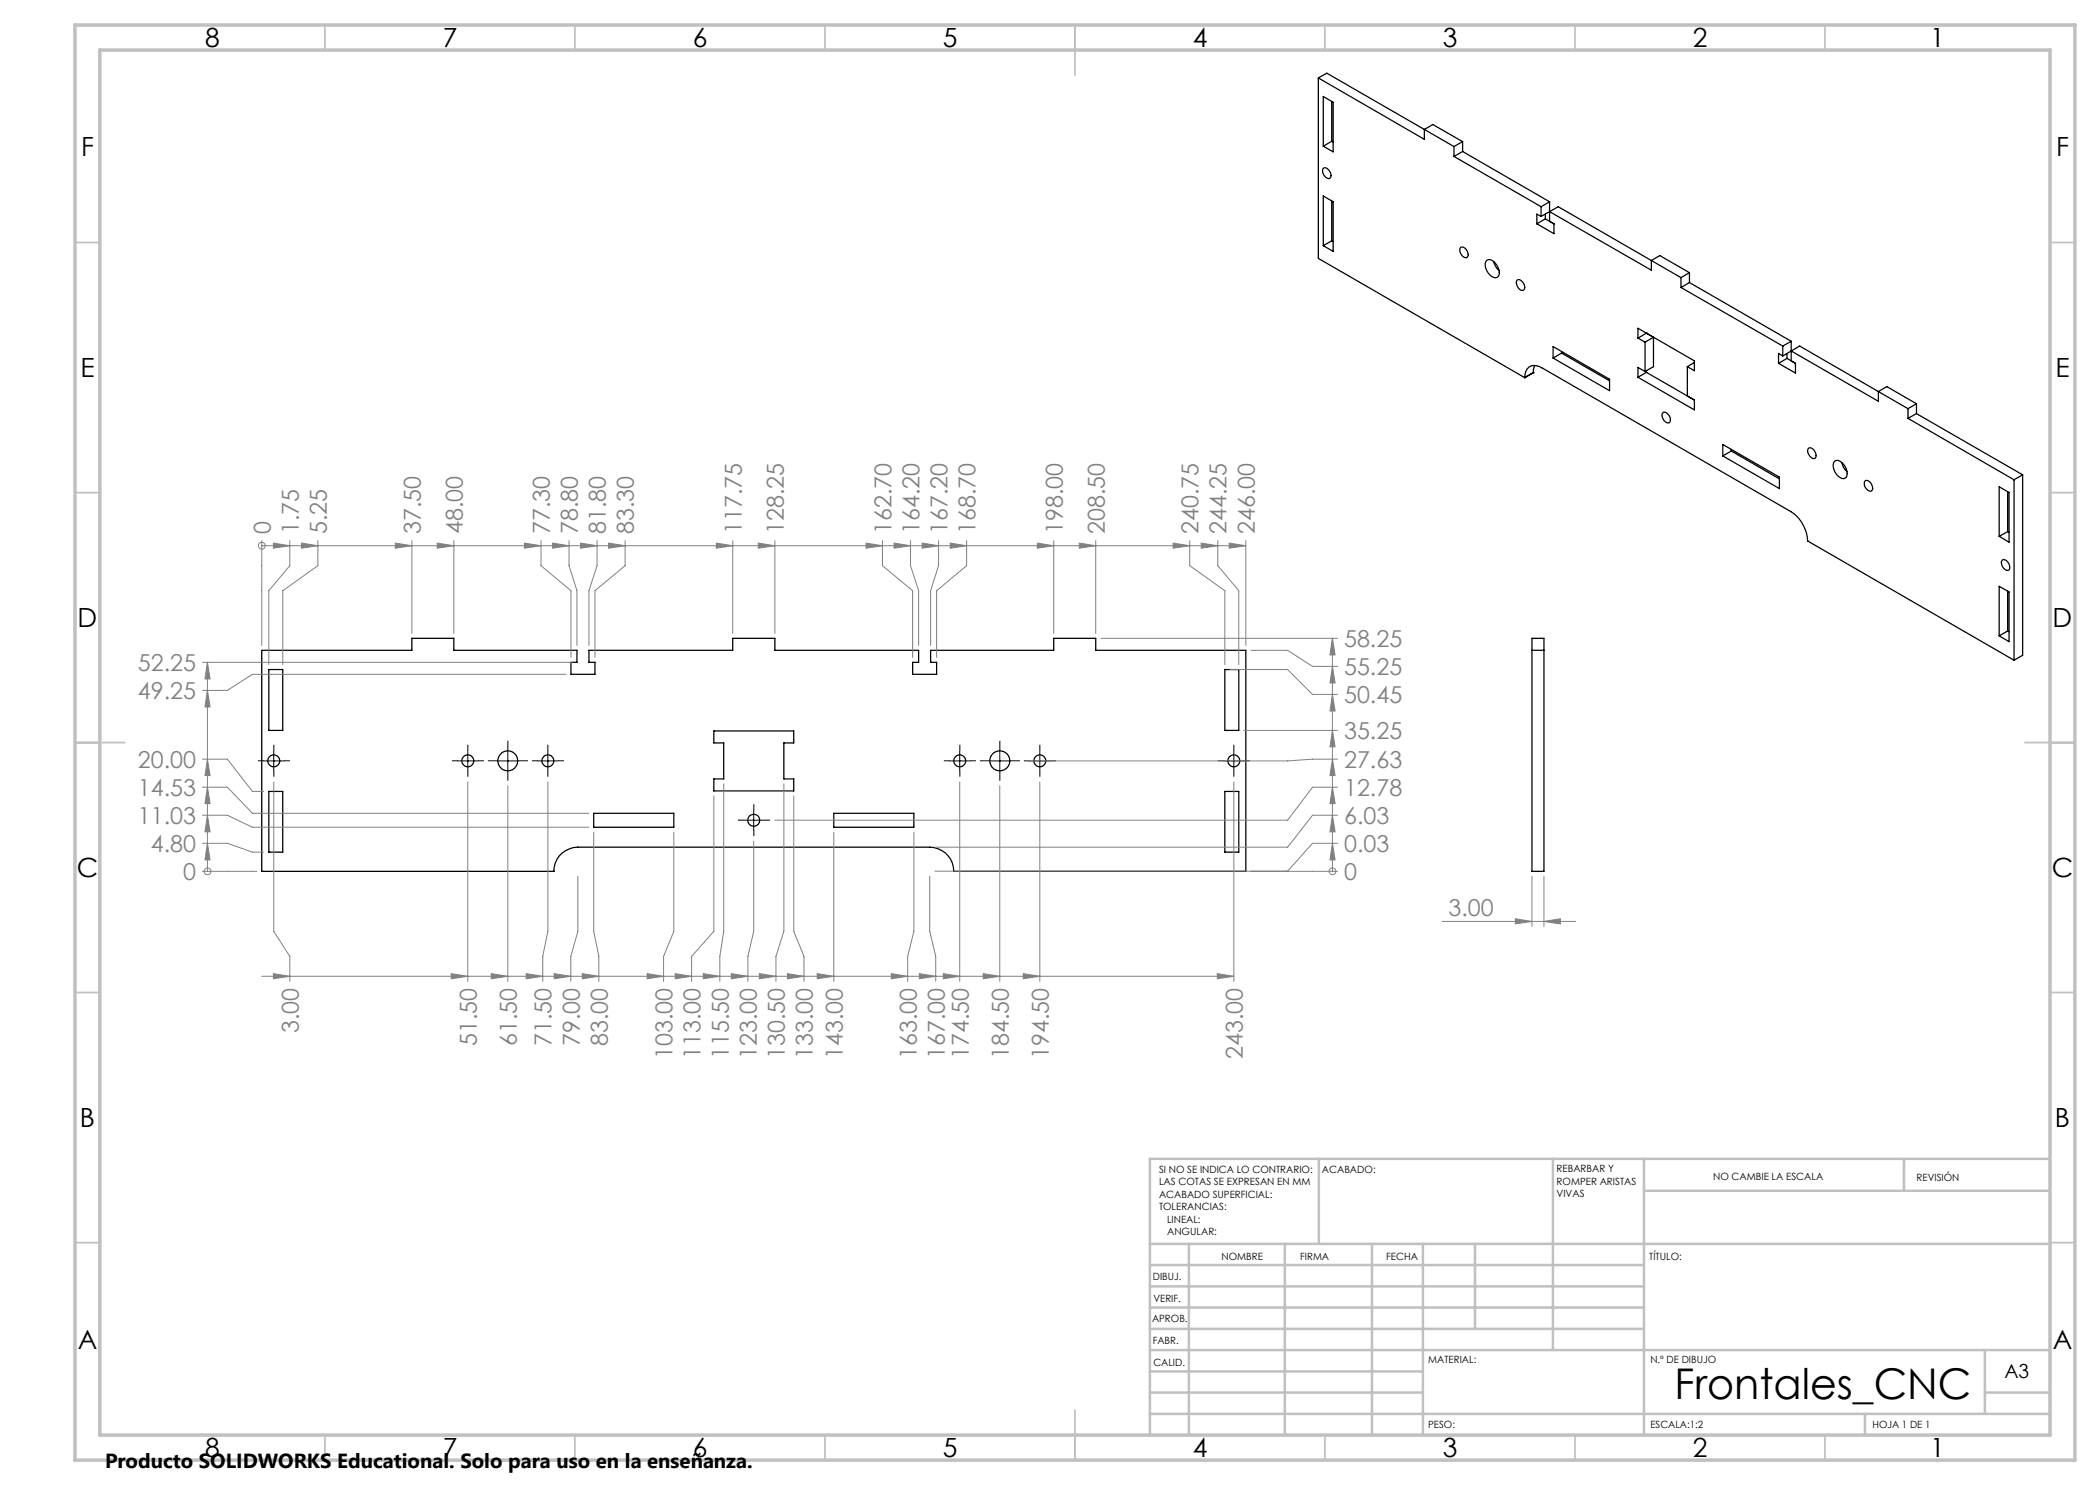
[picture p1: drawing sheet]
<svg xmlns="http://www.w3.org/2000/svg" width="420mm" height="297mm" viewBox="0 0 420 297" stroke-linecap="round" stroke-linejoin="round" font-family="sans-serif">
<g fill="none" stroke="#000" stroke-width=".25">
<path d="M263.7 15.6v36.1l41.2 23.8M263.7 15.6l21.2 12.3v-2l1.7-1 5.9 3.4M263.7 15.6l1.7-1 25.4 14.7M264.7 19.3l1.9 1.2v9.9l-1.9-1.2zM264.7 39.2l1.9 1.2v9.9l-1.9-1.2zM264.7 33.6a1.34 1.34 0 0 1 1.5 1.5 .5 .5 0 0 1-.7 .6 1.52 1.52 0 0 1-.8-2.1zM266.3 28.3l-1.6 .9M266.3 20.3v8M266.3 28.3l.3 .1M290.8 31.3l17.4 10M290.8 29.3v2M292.5 30.3l17.4 10.1"/>
<path d="M292.5 30.3l-1.7 1M292.5 28.3l-1.7 1M292.5 28.3v2M266.3 40.2v8M266.3 48.2l-1.6 .9M266.3 48.2l.3 .1M292.1 49.5a1.37 1.37 0 0 1 1.3 2 1.26 1.26 0 0 1-1.4-1.5zM297.4 52.1a1.56 1.56 0 0 1 2 1 1.75 1.75 0 0 1 0 2.4 1.89 1.89 0 0 1-2-1.4 1.86 1.86 0 0 1 0-2zM298.8 52.3a3.1 3.1 0 0 0 1 1.8M303.5 56a1.34 1.34 0 0 1 1.4 1.5 .51 .51 0 0 1-.7 .6 1.61 1.61 0 0 1-.7-2.1zM307.4 44.8l3.4 1.9v-1.9M308.2 41.3v2"/>
<path d="M308.2 43.3l-.8-.5v2M309.1 43.8l-1.7 1M309.1 43.8l1.7 1M309.1 42.8v1M309.9 40.4v3.9l.9 .5M309.9 42.3l20.4 11.7v-1.9l1.7-1 5.9 3.4M309.9 42.3l1.7-1 24.6 14.2M309.9 40.4l-1.7 .9M309.9 42.3l-1.7 1M336.2 57.5l20.4 11.7M336.2 55.5v2M337.9 56.5l20.3 11.8"/>
<path d="M337.9 56.5l-1.7 1M337.9 54.5l-1.7 1M337.9 54.5v2M304.9 75.5h.1M304.9 75.5a2.05 2.05 0 0 1 2.3-2.4l1.2 .5 49.7 28.7a7.6 7.6 0 0 1 3.4 5.9l41.3 23.8M306.6 74.5h.1M306.6 74.5l-1.7 1M307 73.1l-.4 1.4M310.6 69.3l11.3 6.5v2.3l-11.3-6.5zM312.3 70.6l-1.7 1M312.3 70.6l9.6 5.6M312.3 70.3v.3"/>
<path d="M327.6 75.5l11.3 6.5v-2M327.6 67.6v-2l11.3 6.6v2l-1.4-.9M327.6 67.6l1.4 .8M329 74.3l-1.4-.8v2M329 68.4v5.9M329.3 66.6h.1M329.3 74.5l-1.7 1M329.3 74.5l9.6 5.5M329.3 66.6l-1.7 1M329.3 66.6l1.4 .8M329.3 74.2v.3M330.7 67.4v5.9l-1.7 1"/>
<path d="M330.7 67.4l-1.7 1M337.5 73.3v5.9l1.4 .8M338.9 72.5l-1.4 .8M356.6 71.2l3.3-2 21.7 12.5M356.6 69.2v2M356.6 71.2l-.9-.5v2M357.4 71.7l1.7 1v1.9l-3.4-1.9M357.4 71.7l-1.7 1M357.4 70.7v1M358.2 70.2l17.5 10.1v-2l1.7-1 5.9 3.4M358.2 68.3v3.9M358.2 68.3l-1.6 .9"/>
<path d="M332.6 82.5a1.28 1.28 0 0 1 1.5 1.5l-.1 .3a.85 .85 0 0 1-.8 .2 .85 .85 0 0 1-.6-.7 1.04 1.04 0 0 1 0-1.3zM344.6 88.9l11.3 6.5v2.3l-11.3-6.5zM346.3 90.2l-1.7 1M346.3 90.2l9.6 5.6M346.3 89.9v.3M361.7 89.6a1.22 1.22 0 0 1 1.5 1.2 .64 .64 0 0 1-.4 .9 1.5 1.5 0 0 1-1.1-2.1zM366.9 92.2a1.59 1.59 0 0 1 2.1 1.1 1.8 1.8 0 0 1 0 2.3 2.07 2.07 0 0 1-2.3-1.8 1.54 1.54 0 0 1 .2-1.6zM368.3 92.5l.6 1.3 .5 .5M373 96.2a1.18 1.18 0 0 1 1.5 1.1 .65 .65 0 0 1-.4 .9 1.46 1.46 0 0 1-1.1-2zM381.6 83.7l21.2 12.3M381.6 81.7v2M383.3 82.7l21.2 12.3"/>
<path d="M383.3 82.7l-1.7 1M383.3 80.7l-1.7 1M383.3 80.7v2M399.8 97.4l2 1.1v9.9l-2-1.1zM401.5 98.4v7.9M402.8 96v36M404.5 95l-1.7 1M404.5 95v36.1l-1.7 .9M399.8 117.3l2 1.1v9.9l-2-1.1zM400.5 112a1.26 1.26 0 0 1 1.5 1.5l-.2 .5a1.37 1.37 0 0 1-1.3-2zM401.5 106.3l-1.7 1M401.5 118.2v8"/>
<path d="M401.5 106.3l.3 .2M53.8 133.9h2.8v12.2h-2.8zM245 133.9h2.8v12.2h-2.8zM306.4 127.7h2.4v46.6h-2.4zM306.4 130.1h2.4M401.5 126.2l-1.7 1M401.5 126.2l.3 .2M53.8 158.3h2.8v12.1h-2.8zM142.8 146.2h15.9v2.4h-1.9v7.2h1.9v2.4h-15.9v-2.4h1.9v-7.2h-1.9zM245 158.3h2.8v12.1h-2.8zM110.8 174.2a4.8 4.8 0 0 1 4.8-4.8h70.3a4.8 4.8 0 0 1 4.8 4.8M110.8 174.3h-58.4v-44.2h30v-2.4h8.4v2.4h24.6v2.4h-1.2v2.4h4.8v-2.4h-1.2v-2.4h28.7v-2.4h8.5v2.4h28.7v2.4h-1.2v2.4h4.8v-2.4h-1.2v-2.4h24.6v-2.4h8.4v2.4h30.1v44.2h-58.5"/>
<path d="M110.8 174.2v.1M118.7 162.7h16.1v2.7h-16.1zM166.8 162.7h16v2.7h-16zM190.7 174.2v.1"/>
<circle cx="54.8" cy="152.2" r="1.2"/>
<circle cx="93.6" cy="152.2" r="1.2"/>
<circle cx="101.5" cy="152.2" r="2"/>
<circle cx="109.6" cy="152.2" r="1.2"/>
<circle cx="191.9" cy="152.2" r="1.2"/>
<circle cx="200" cy="152.2" r="2.01"/>
<circle cx="208" cy="152.2" r="1.2"/>
<circle cx="246.8" cy="152.2" r="1.2"/>
<circle cx="150.7" cy="164.1" r="1.2"/>
</g>
<g fill="none" stroke="#808080" stroke-width=".2">
<path d="M52.4 109.1h.1M52.4 108.1v21M52.4 109.1h196.8M54.7 108.6l3.3 .5-3.3 .5zM58 108.1v5l-4.2 5v14.8M60.3 108.6l3.3 .5-3.3 .5zM63.6 108.1v5l-7 5v14.8M79.1 108.6l3.3 .5-3.3 .5zM82.4 108.1v18.6M87.5 108.6l3.3 .5-3.3 .5zM90.8 108.1v18.6M104.9 108.6l3.3 .5-3.3 .5z"/>
<path d="M108.2 108.1v5l6 5v13.4M110.5 108.6l3.3 .5-3.3 .5zM113.8 108.1v5l1.6 5v11M116.1 108.6l3.3 .5-3.3 .5zM119.4 108.1v5l-1.6 5v11M121.7 108.6l3.3 .5-3.3 .5zM125 108.1v5l-6 5v13.4M143.3 108.6l3.2 .5-3.2 .5zM146.5 108.1v18.6M151.7 108.6l3.3 .5-3.3 .5zM155 108.1v18.6M173.2 108.6l3.3 .5-3.3 .5z"/>
<path d="M176.5 108.1v5l6 5v13.4M178.8 108.6l3.3 .5-3.3 .5zM182.1 108.1v5l1.6 5v11M184.4 108.6l3.3 .5-3.3 .5zM187.7 108.1v5l-1.6 5v11M190 108.6l3.3 .5-3.3 .5zM193.3 108.1v5l-6 5v13.4M207.5 108.6l3.2 .5-3.2 .5zM210.7 108.1v18.6M215.9 108.6l3.2 .5-3.2 .5zM219.1 108.1v18.6M234.6 108.6l3.3 .5-3.3 .5z"/>
<path d="M237.9 108.1v5l7.1 5v14.8M240.2 108.6l3.4 .5-3.4 .5zM243.6 108.1v5l4.2 5v14.8M245.9 108.6l3.3 .5-3.3 .5zM249.2 108.1v21M40.5 132.5h73.9M41.5 138.1l.5 3.3h-1zM41.5 132.5l.5 3.3h-1zM41.5 132.5v41.8M113.2 134.9h-62.7l-5 3.2h-5M220.2 127.7h47.3M246 133.9h11.5l5 5h5"/>
<path d="M250.2 130.1h7.3l5 3.2h5M266.5 138.9l.5 3.3h-1zM266.5 133.3l.5 3.3h-1zM266.5 127.7l.5 3.3h-1zM266.5 127.7v46.6M40.5 157.4h5l5 5.3h67.3M40.5 151.8h5l5 6.5h2.2M41.5 157.4l.5 3.3h-1zM41.5 151.8l.5 3.3h-1zM54.8 156.4v29.9l3.2 5v5M93.6 156.4v39.9M101.6 157.2v39.1"/>
<path d="M109.6 156.4v29.9l-1.1 5v5M142.8 159.2v27.1l-4.5 5v5M144.7 156.8v29.5l-.7 5v5M156.8 156.8v29.5l-1.6 5v5M158.7 159.2v27.1l2.1 5v5M191.9 156.4v39.9M200 157.2v39.1M208 156.4v39.9M246.8 156.4v39.9M248.7 146.1h18.8M266.5 157.4l.5 3.3h-1zM266.5 151.8l.5 3.3h-1z"/>
<path d="M266.5 146.1l.5 3.3h-1zM267.5 157.4h-5l-5 6.6h-102.5M267.5 151.8h-5l-5 .4h-52.5M40.5 174.3h10.9M40.5 168.7h5l5 1.7h2.2M40.5 163.1h5l5 2.3h67.3M41.5 168.7l.5 3.3h-1zM41.5 163.1l.5 3.3h-1zM41.5 174.3h.1M115.6 175.3v11l-1.4 5v5M118.7 166.4v19.9l1.1 5v5M134.8 166.4v19.9l-2.1 5v5"/>
<path d="M150.7 168.2v18.1l-1.1 5v5M166.8 166.4v29.9M182.8 166.4v19.9l-1.3 5v5M185.9 175.3v11l1.2 5v5M187 174.2l80.5 .1M266.5 168.7l.5 3.3h-1zM266.5 163.1l.5 3.3h-1zM266.5 174.3h.1M267.5 168.7h-5l-5 5.5M267.5 163.1h-5l-5 6.3h-70.5M306.4 175.3v10M308.8 175.3v10"/>
<path d="M52.4 195.3h194.4M54.7 194.7l3.3 .6-3.3 .5zM90.2 194.7l3.4 .6-3.4 .5zM98.2 194.7l3.4 .6-3.4 .5zM105.2 194.7l3.3 .6-3.3 .5zM110.8 194.7l3.4 .6-3.4 .5zM116.5 194.7l3.3 .6-3.3 .5zM129.4 194.7l3.3 .6-3.3 .5zM135 194.7l3.3 .6-3.3 .5zM140.7 194.7l3.3 .6-3.3 .5zM146.3 194.7l3.3 .6-3.3 .5zM151.9 194.7l3.3 .6-3.3 .5z"/>
<path d="M157.5 194.7l3.3 .6-3.3 .5zM163.4 194.7l3.4 .6-3.4 .5zM178.3 194.7l3.2 .6-3.2 .5zM183.9 194.7l3.2 .6-3.2 .5zM188.7 194.7l3.2 .6-3.2 .5zM196.6 194.7l3.4 .6-3.4 .5zM204.6 194.7l3.4 .6-3.4 .5zM243.5 194.7l3.3 .6-3.3 .5zM288.4 184.3h26.7M303.1 183.8l3.3 .5-3.3 .5zM308.8 184.3l3.3-.5v1z"/>
<circle cx="52.3" cy="109.1" r=".68"/>
<circle cx="41.5" cy="174.3" r=".69"/>
<circle cx="266.5" cy="174.3" r=".68"/>
</g>
<g fill="none" stroke="#000" stroke-width=".2" stroke-dasharray="15.2 1.3 1.3 1.3" stroke-linecap="butt">
<path d="M52.8 152.2h-1.2M54.8 150.2v-1.2M54.8 154.2v1.2M56.8 152.2h1.2M91.6 152.2h-1.2M93.6 150.2v-1.2M93.6 154.2v1.2M95.6 152.2h1.2M99.6 152.2h-2M101.6 150.2v-2M101.6 154.2v2M103.6 152.2h2"/>
<path d="M107.6 152.2h-1.2M109.6 150.2v-1.2M109.6 154.2v1.2M111.6 152.2h1.2M190 152.2h-1.2M192 150.2v-1.2M192 154.2v1.2M194 152.2h1.2M198 152.2h-2M200 150.2v-2M200 154.2v2M202 152.2h2"/>
<path d="M206 152.2h-1.2M208 150.2v-1.2M208 154.2v1.2M210 152.2h1.2M244.8 152.2h-1.2M246.8 150.2v-1.2M246.8 154.2v1.2M248.8 152.2h1.2M148.8 164h-1.2M150.8 162v-1.2M150.8 166v1.2M152.8 164h1.2"/>
</g>
<g fill="none" stroke="#000" stroke-width=".2">
<path d="M52.7 152.2h4.1M54.8 150.2v4M91.5 152.2h4.1M93.6 150.2v4M99.6 152.2h3.9M101.6 150.2v4M107.6 152.2h3.9M109.6 150.2v4M190 152.2h4M191.9 150.2v4M197.9 152.2h4.1M200 150.2v4"/>
<path d="M206 152.2h4M208 150.2v4M244.8 152.2h3.9M246.8 150.2v4M148.8 164h4M150.7 162.1v3.9"/>
</g>
<g fill="none" stroke="#c0c0c0" stroke-width=".35">
<path d="M65 5v5M115 5v5M165 5v5M215 5v10M265 5v5M315 5v5M365 5v5M15 48.5h5M410 48.5h5M15 98.5h5M410 98.5h5M15 148.5h10"/>
<path d="M405 148.5h10M15 198.5h5M410 198.5h5M15 248.5h5M410 248.5h5M65 287v5M115 287v5M165 287v5M215 282v10M265 287v5M315 287v5M365 287v5"/>
</g>
<g fill="none" stroke="#c0c0c0" stroke-width=".5">
<path d="M263.8 231.8v17M310.6 231.8v38.2M328.8 231.8v55.2M328.8 238.2h81.2M380.8 231.8v6.4M410 231.8h-180v55.2M230 248.8h180M230 257.3h98.8M230 253h98.8M237.8 248.8v38.2M257 248.8v38.2M274.4 248.8v38.2"/>
<path d="M284.6 248.8v38.2M295 248.8v17M230 265.8h98.8M230 261.5h98.8M230 278.5h54.6M230 274.3h54.6M230 270h180M397 278.5h13M397 270v12.8M230 282.8h180M373 282.8v4.2"/>
</g>
<path d="M15 5h400v287h-400zM20 10h390v277h-390z" fill="none" stroke="#c0c0c0" stroke-width=".7"/>
<g fill="#808080">
<path d="M303.1 183.8l3.3 .5-3.3 .5zM308.8 184.3l3.3-.5v1z"/>
<path d="M266.5 168.7l.5 3.3h-1zM266.5 163.1l.5 3.3h-1zM266.5 157.4l.5 3.3h-1zM266.5 151.8l.5 3.3h-1zM266.5 146.1l.5 3.3h-1zM266.5 138.9l.5 3.3h-1zM266.5 133.3l.5 3.3h-1zM266.5 127.7l.5 3.3h-1zM41.5 168.7l.5 3.3h-1zM41.5 163.1l.5 3.3h-1zM41.5 157.4l.5 3.3h-1zM41.5 151.8l.5 3.3h-1zM41.5 138.1l.5 3.3h-1zM41.5 132.5l.5 3.3h-1z"/>
<path d="M54.7 108.6l3.3 .5-3.3 .5zM60.3 108.6l3.3 .5-3.3 .5zM79.1 108.6l3.3 .5-3.3 .5zM87.5 108.6l3.3 .5-3.3 .5zM104.9 108.6l3.3 .5-3.3 .5zM110.5 108.6l3.3 .5-3.3 .5zM116.1 108.6l3.3 .5-3.3 .5zM121.7 108.6l3.3 .5-3.3 .5zM143.3 108.6l3.2 .5-3.2 .5zM151.7 108.6l3.3 .5-3.3 .5zM173.2 108.6l3.3 .5-3.3 .5zM190 108.6l3.3 .5-3.3 .5zM178.8 108.6l3.3 .5-3.3 .5zM184.4 108.6l3.3 .5-3.3 .5zM207.5 108.6l3.2 .5-3.2 .5zM215.9 108.6l3.2 .5-3.2 .5zM234.6 108.6l3.3 .5-3.3 .5zM240.2 108.6l3.4 .5-3.4 .5zM245.9 108.6l3.3 .5-3.3 .5zM54.7 194.7l3.3 .6-3.3 .5zM90.2 194.7l3.4 .6-3.4 .5zM98.2 194.7l3.4 .6-3.4 .5zM105.2 194.7l3.3 .6-3.3 .5zM110.8 194.7l3.4 .6-3.4 .5zM116.5 194.7l3.3 .6-3.3 .5zM129.4 194.7l3.3 .6-3.3 .5zM146.3 194.7l3.3 .6-3.3 .5zM135 194.7l3.3 .6-3.3 .5zM140.7 194.7l3.3 .6-3.3 .5zM151.9 194.7l3.3 .6-3.3 .5zM157.5 194.7l3.3 .6-3.3 .5zM163.4 194.7l3.4 .6-3.4 .5zM178.3 194.7l3.2 .6-3.2 .5zM183.9 194.7l3.2 .6-3.2 .5zM188.7 194.7l3.2 .6-3.2 .5zM196.6 194.7l3.4 .6-3.4 .5zM204.6 194.7l3.4 .6-3.4 .5zM243.5 194.7l3.3 .6-3.3 .5z"/>
</g>
<text font-size="8.5" x="334.9" y="279.7">Frontales_CNC</text>
<g font-size="5.3">
<text x="41" y="9.5">8</text>
<text x="88.5" y="9.5">7</text>
<text x="138.5" y="9.5">6</text>
<text x="188.5" y="9.5">5</text>
<text x="238.5" y="9.5">4</text>
<text x="288.5" y="9.5">3</text>
<text x="338.5" y="9.5">2</text>
<text x="386" y="9.5">1</text>
<text x="16.2" y="31.2">F</text>
<text x="411.2" y="31.2">F</text>
<text x="16.1" y="75.5">E</text>
<text x="411.1" y="75.5">E</text>
<text x="15.5" y="125.5">D</text>
<text x="410.5" y="125.5">D</text>
<text x="15.4" y="175.5">C</text>
<text x="410.4" y="175.5">C</text>
<text x="16" y="225.5">B</text>
<text x="411" y="225.5">B</text>
<text x="15.5" y="269.7">A</text>
<text x="410.5" y="269.7">A</text>
<text x="41" y="291.5">8</text>
<text x="88.5" y="291.5">7</text>
<text x="138.5" y="291.5">6</text>
<text x="188.5" y="291.5">5</text>
<text x="238.5" y="291.5">4</text>
<text x="288.5" y="291.5">3</text>
<text x="338.5" y="291.5">2</text>
<text x="386" y="291.5">1</text>
</g>
<g font-size="4.7" fill="#808080">
<text x="54.1" y="106.8" transform="rotate(-90 54.1 106.8)">0</text>
<text x="59.8" y="106.8" transform="rotate(-90 59.8 106.8)">1.75</text>
<text x="65.4" y="106.8" transform="rotate(-90 65.4 106.8)">5.25</text>
<text x="84.1" y="106.8" transform="rotate(-90 84.1 106.8)">37.50</text>
<text x="92.5" y="106.8" transform="rotate(-90 92.5 106.8)">48.00</text>
<text x="110" y="106.8" transform="rotate(-90 110 106.8)">77.30</text>
<text x="115.6" y="106.8" transform="rotate(-90 115.6 106.8)">78.80</text>
<text x="121.2" y="106.8" transform="rotate(-90 121.2 106.8)">81.80</text>
<text x="126.8" y="106.8" transform="rotate(-90 126.8 106.8)">83.30</text>
<text x="148.3" y="106.8" transform="rotate(-90 148.3 106.8)">117.75</text>
<text x="156.7" y="106.8" transform="rotate(-90 156.7 106.8)">128.25</text>
<text x="178.3" y="106.8" transform="rotate(-90 178.3 106.8)">162.70</text>
<text x="183.9" y="106.8" transform="rotate(-90 183.9 106.8)">164.20</text>
<text x="189.5" y="106.8" transform="rotate(-90 189.5 106.8)">167.20</text>
<text x="195.1" y="106.8" transform="rotate(-90 195.1 106.8)">168.70</text>
<text x="212.5" y="106.8" transform="rotate(-90 212.5 106.8)">198.00</text>
<text x="220.9" y="106.8" transform="rotate(-90 220.9 106.8)">208.50</text>
<text x="239.7" y="106.8" transform="rotate(-90 239.7 106.8)">240.75</text>
<text x="245.3" y="106.8" transform="rotate(-90 245.3 106.8)">244.25</text>
<text x="250.9" y="106.8" transform="rotate(-90 250.9 106.8)">246.00</text>
<text x="268.8" y="129.4">58.25</text>
<text x="27.6" y="134.2">52.25</text>
<text x="268.8" y="135">55.25</text>
<text x="27.6" y="139.8">49.25</text>
<text x="268.8" y="140.6">50.45</text>
<text x="268.8" y="147.8">35.25</text>
<text x="27.6" y="153.6">20.00</text>
<text x="268.8" y="153.6">27.63</text>
<text x="27.6" y="159.2">14.53</text>
<text x="268.8" y="159.2">12.78</text>
<text x="27.6" y="164.8">11.03</text>
<text x="268.8" y="164.8">6.03</text>
<text x="30.2" y="170.4">4.80</text>
<text x="268.8" y="170.4">0.03</text>
<text x="36.6" y="176">0</text>
<text x="268.8" y="176">0</text>
<text x="289.7" y="183.2">3.00</text>
<text x="59.8" y="206.6" transform="rotate(-90 59.8 206.6)">3.00</text>
<text x="95.3" y="209.2" transform="rotate(-90 95.3 209.2)">51.50</text>
<text x="103.3" y="209.2" transform="rotate(-90 103.3 209.2)">61.50</text>
<text x="110.3" y="209.2" transform="rotate(-90 110.3 209.2)">71.50</text>
<text x="115.9" y="209.2" transform="rotate(-90 115.9 209.2)">79.00</text>
<text x="121.6" y="209.2" transform="rotate(-90 121.6 209.2)">83.00</text>
<text x="134.5" y="211.8" transform="rotate(-90 134.5 211.8)">103.00</text>
<text x="140.1" y="211.8" transform="rotate(-90 140.1 211.8)">113.00</text>
<text x="145.7" y="211.8" transform="rotate(-90 145.7 211.8)">115.50</text>
<text x="151.3" y="211.8" transform="rotate(-90 151.3 211.8)">123.00</text>
<text x="157" y="211.8" transform="rotate(-90 157 211.8)">130.50</text>
<text x="162.6" y="211.8" transform="rotate(-90 162.6 211.8)">133.00</text>
<text x="168.5" y="211.8" transform="rotate(-90 168.5 211.8)">143.00</text>
<text x="183.3" y="211.8" transform="rotate(-90 183.3 211.8)">163.00</text>
<text x="188.9" y="211.8" transform="rotate(-90 188.9 211.8)">167.00</text>
<text x="193.7" y="211.8" transform="rotate(-90 193.7 211.8)">174.50</text>
<text x="201.7" y="211.8" transform="rotate(-90 201.7 211.8)">184.50</text>
<text x="209.7" y="211.8" transform="rotate(-90 209.7 211.8)">194.50</text>
<text x="248.5" y="211.8" transform="rotate(-90 248.5 211.8)">243.00</text>
</g>
<text font-size="4.1" x="21" y="293.7">Producto SOLIDWORKS Educational. Solo para uso en la enseñanza.</text>
<text font-size="3.9" x="400.9" y="275.5">A3</text>
<g font-size="2">
<text x="231.8" y="234.6">SI NO SE INDICA LO CONTRARIO:</text>
<text x="231.8" y="237.1">LAS COTAS SE EXPRESAN EN MM</text>
<text x="231.8" y="239.6">ACABADO SUPERFICIAL:</text>
<text x="264.4" y="234.6">ACABADO:</text>
<text x="311.3" y="234.5">REBARBAR Y</text>
<text x="311.3" y="237">ROMPER ARISTAS</text>
<text x="311.3" y="239.5">VIVAS</text>
<text x="342.6" y="236">NO CAMBIE LA ESCALA</text>
<text x="383.3" y="236.2">REVISIÓN</text>
<text x="231.8" y="242.1">TOLERANCIAS:</text>
<text x="233.4" y="244.6">LINEAL:</text>
<text x="233.4" y="247.1">ANGULAR:</text>
<text x="244.3" y="252">NOMBRE</text>
<text x="260" y="251.9">FIRMA</text>
<text x="277.2" y="251.9">FECHA</text>
<text x="329.9" y="251.9">TÍTULO:</text>
<text x="230.6" y="256.1">DIBUJ.</text>
<text x="230.7" y="260.3">VERIF.</text>
<text x="230.4" y="264.4">APROB.</text>
<text x="230.5" y="268.8">FABR.</text>
<text x="230.7" y="273.1">CALID.</text>
<text x="285.6" y="272.5">MATERIAL:</text>
<text x="330.1" y="272.5">N.º DE DIBUJO</text>
<text x="285.6" y="285.5">PESO:</text>
<text x="330.1" y="285.6">ESCALA:1:2</text>
<text x="374.5" y="285.6">HOJA 1 DE 1</text>
</g>
</svg>
